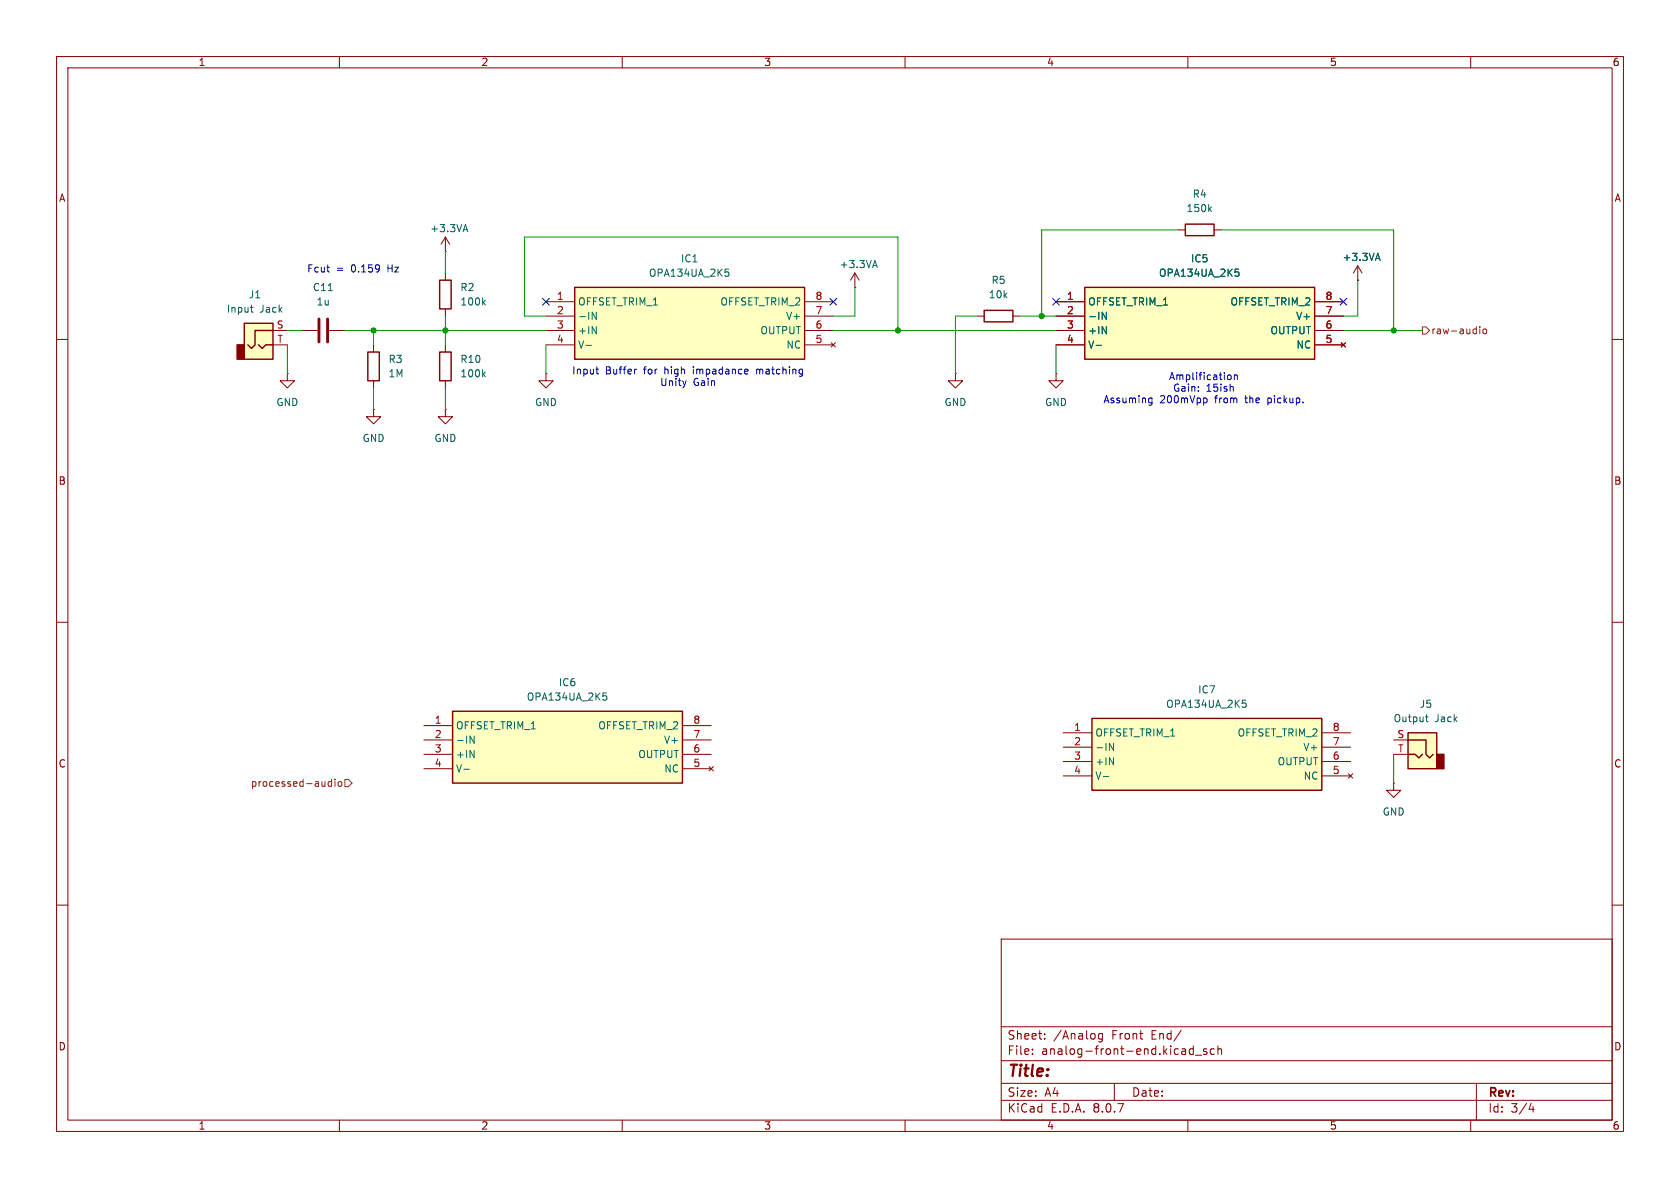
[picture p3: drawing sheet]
<svg xmlns="http://www.w3.org/2000/svg" width="297mm" height="210mm" viewBox="0 0 297 210" stroke-linecap="round" stroke-linejoin="round" font-family="sans-serif">
<g fill="none" stroke="#840000" stroke-width=".18">
<path d="M10 10h277v190h-277zM12 12h273v186h-273zM60 10v2M110 10v2M160 10v2M210 10v2M260 10v2M10 60h2M66 61v1.2M66 67.3v1.3M285 60h2M10 110h2"/>
<path d="M285 110h2M246.4 138.4v1.3h1.2l-1.2 1.3-1.3-1.3h1.3M246.4 138.4h.1M10 160h2M177 166h108v32h-108zM285 160h2M60 198v2M110 198v2M160 198v2M177 194.5h108M177 191.5h108M177 187.5h108"/>
<path d="M177 181.5h108M182.5 186.3v.1M182.5 185.5v.1M184.7 183.6v.1M184.7 182.8v.1M194.9 182.7v1.2l-.3 .3-.4-.1M194.9 182.8l-.4-.1-.3 .3v.4l.1 .2h.6M197 191.5v3M208.8 182.1l-1.3 2M210 198v2M211 184.9v1.5M211 185.5l-.5-.1-.3 .3v.4l.2 .2h.6"/>
<path d="M211.3 186.5h1.2M213.3 185.5l-.3-.1-.3 .2 .1 .2 .5 .2v.3h-.6M214.7 185.5l-.5-.1-.2 .3v.4l.1 .2h.6M215.3 185.5l.2-.1 .4 .1 .1 .9M215.3 184.9v1.5M260 198v2M261 191.5v6.5M270.7 195l-.4 1.1h.9M271 195.6v1"/>
</g>
<path d="M65 62.2h2.1v5.1h-2.1z" fill="none" stroke="#840000" stroke-width=".25"/>
<path d="M193 127h40.7v12.7h-40.7z" fill="#ffffc2"/>
<path d="M193 127h40.7v12.7h-40.7z" fill="none" stroke="#840000" stroke-width=".25"/>
<path d="M188 129.5h5M188 132.1h5M188 134.6h5M188 137.2h5M233.7 129.5h5.1M233.7 132.1h5.1M233.7 134.6h5.1M233.7 137.2h5.1M238.4 136.8l.7 .7M239.1 136.8l-.7 .7" fill="none" stroke="#840000" stroke-width=".18"/>
<path d="M195 137.3h1M196.1 131.4l.8 1.3v-1.3M196.1 133.9l.8 1.3v-1.3M219.6 123.8h.7M219.8 124.3h.3l.2 .2v.4l-.5 .1" fill="none" stroke="#006464" stroke-width=".18"/>
<path d="M248.9 129.5h5.1v6.4h-5.1z" fill="#ffffc2"/>
<path d="M254 133.4h1.3v2.5h-1.3z" fill="#840000" stroke="#840000" stroke-width=".25"/>
<path d="M248.9 129.5h5.1v6.4h-5.1zM248.9 133.4h1.3l.6 .6 .7-.6M248.9 130.8h3.2v2.6l.6 .6 .7-.6" fill="none" stroke="#840000" stroke-width=".25"/>
<path d="M246.4 130.8h2.5M246.4 133.4h2.5" fill="none" stroke="#840000" stroke-width=".18"/>
<path d="M252 126.7h.5M252.2 126.3v1.1l.3 .2" fill="none" stroke="#006464" stroke-width=".18"/>
<path d="M101.6 50.8h40.6v12.7h-40.6z" fill="#ffffc2"/>
<path d="M209.5 39.6h5.1v2.1h-5.1zM77.7 49.5h2.1v5.1h-2.1zM101.6 50.8h40.6v12.7h-40.6zM77.7 62.2h2.1v5.1h-2.1z" fill="none" stroke="#840000" stroke-width=".25"/>
<g fill="none" stroke="#840000" stroke-width=".18">
<path d="M78.7 44.5h.1M78.7 41.9v2.6M78.7 48.3v1.2M78.7 54.6v1.3M78.7 41.9l-.7 1.3M78.7 41.9l.8 1.3M96.5 53.3h5.1M96.5 55.9h5.1M96.5 58.4h5.1M142.2 53.3h5.1M142.2 55.9h5.1M142.2 58.4h5.1"/>
<path d="M151.1 50.8h.1M151.1 48.3l-.7 1.2M151.1 48.3v2.5M151.1 48.3l.8 1.2M208.3 40.6h1.2M214.6 40.6h1.3M78.7 61v1.2M78.7 67.3v1.3M96.5 66v1.3h1.3l-1.3 1.3-1.3-1.3h1.3M96.5 66h.1M96.5 61h5.1M142.2 61h5.1"/>
<path d="M146.9 60.6l.8 .7M147.7 60.6l-.8 .7"/>
</g>
<g fill="none" stroke="#006464" stroke-width=".18">
<path d="M82.3 39.7l.4 1.3M213.8 36.9l.4 .5M214.2 36.6l-.5 .4M82 40.6h.6M85.4 53.4l.4 .5M85.8 53.1l-.5 .5M104.7 55.2l.7 1.3v-1.3M104.7 57.7l.7 1.3v-1.3M128.2 47.6h.6M128.3 48.1h.3l.3 .2-.1 .5h-.5M154.4 47h.6M154.7 46l.4 1.3"/>
<path d="M85.4 66.1l.4 .5M85.8 65.8l-.5 .5M103.6 61.1h1"/>
</g>
<path d="M191.8 50.8h40.6v12.7h-40.6z" fill="#ffffc2"/>
<path d="M174 54.9h5.1v2h-5.1zM191.8 50.8h40.6v12.7h-40.6z" fill="none" stroke="#840000" stroke-width=".25"/>
<g fill="none" stroke="#840000" stroke-width=".18">
<path d="M53.3 58.4h2.8M58.2 58.4h2.8M172.7 55.9h1.3M179.1 55.9h1.2M186.7 53.3h5.1M186.7 55.9h5.1M186.7 58.4h5.1M232.4 53.3h5.1M232.4 55.9h5.1M232.4 58.4h5.1M240 49.5h.1M240 47l-.7 1.3"/>
<path d="M240 47v2.5M240 47l.8 1.3M66 72.4v1.3h1.3l-1.3 1.2-1.2-1.2h1.2M66 72.4h.1M78.7 72.4v1.3h1.3l-1.3 1.2-1.2-1.2h1.2M78.7 72.4h.1M168.9 66v1.3h1.3l-1.3 1.3-1.3-1.3h1.3M168.9 66h.1M186.7 66v1.3h1.3l-1.3 1.3-1.3-1.3h1.3M186.7 66h.1M186.7 61h5.1M232.4 61h5.1"/>
<path d="M237.1 60.6l.8 .7M237.9 60.6l-.8 .7"/>
</g>
<path d="M58 51.4h.8M194.9 55.2l.7 1.3v-1.3M194.9 57.7l.7 1.3v-1.3M218.4 47.6h.6M218.5 48.1h.3l.2 .2-.1 .5h-.4M243.3 45.7h.6M243.6 44.8l.4 1.2M193.8 61.1h.9" fill="none" stroke="#006464" stroke-width=".18"/>
<path d="M56.4 56.4v4.1M57.9 56.4v4.1" fill="none" stroke="#840000" stroke-width=".51"/>
<path d="M80 125.7h40.6v12.7h-40.6z" fill="#ffffc2"/>
<path d="M80 125.7h40.6v12.7h-40.6z" fill="none" stroke="#840000" stroke-width=".25"/>
<path d="M50.8 66v1.3h1.3l-1.3 1.3-1.3-1.3h1.3M50.8 66h.1M74.9 128.3h5.1M74.9 130.8h5.1M74.9 133.4h5.1M74.9 135.9h5.1M120.6 128.3h5.1M120.6 130.8h5.1M120.6 133.4h5.1M120.6 135.9h5.1M125.3 135.5l.8 .8M126.1 135.5l-.8 .8" fill="none" stroke="#840000" stroke-width=".18"/>
<path d="M82 136h1M83.1 130.1l.7 1.3v-1.3M83.1 132.7l.7 1.2v-1.2M106.6 122.5h.6M106.7 123h.3l.3 .2-.1 .4-.5 .2" fill="none" stroke="#006464" stroke-width=".18"/>
<path d="M43.2 57.2h5.1v6.3h-5.1z" fill="#ffffc2"/>
<path d="M41.9 61h1.3v2.5h-1.3z" fill="#840000" stroke="#840000" stroke-width=".25"/>
<path d="M43.2 57.2h5.1v6.3h-5.1zM48.3 58.4h-3.2v2.6l-.7 .6-.6-.6M45.7 61l.7 .6 .6-.6h1.3" fill="none" stroke="#840000" stroke-width=".25"/>
<g fill="none" stroke="#840000" stroke-width=".18">
<path d="M48.3 58.4h2.5M186.7 58.4h5.1M186.7 53.3h5.1M186.7 55.9h5.1M232.4 58.4h5.1M232.4 53.3h5.1M232.4 55.9h5.1M240 49.5h.1M48.3 61h2.5M186.7 61h5.1M232.4 61h5.1M237.1 60.6l.8 .7"/>
<path d="M237.9 60.6l-.8 .7"/>
</g>
<path d="M44.3 54.3h.5M44.4 55l.4 .2M194.9 55.2l.7 1.3v-1.3M194.9 57.7l.7 1.3v-1.3M218.4 47.6h.6M218.5 48.1h.3l.2 .2-.1 .5h-.4M243.3 45.7h.6M243.6 44.8l.4 1.2M193.8 61.1h.9" fill="none" stroke="#006464" stroke-width=".18"/>
<path d="M251.5 57.8h.6l.6 .6-.6 .7h-.6zM261.6 57.7v.2M261.6 58.2v.8M262.2 58.3l.2-.1 .4 .1v.5l-.1 .1-.3 .1-.2-.1zM58.6 137.7v1.3M58.6 138.2h-.3l-.3 .2 .1 .5h.5M59.2 137.7v.2M59.2 138.2v.8M59.9 138.2h.3l.2 .2v.4l-.2 .2-.3-.1-.1-.1zM61 137.8h.6l.6 .6-.6 .7h-.6z" fill="none" stroke="#725600" stroke-width=".18"/>
<g fill="none" stroke="#0000c2" stroke-width=".18">
<path d="M57.8 47.2h.5M58.1 48.1h.2M105.3 65.3h.5M105.5 65.9l.3 .2M112.5 65.3h-.2M121.3 67.3l-.3 .9M132.1 65.3l.1 .3-.6 .1M132.2 66l-.1 .1M133.8 65.3v.8M133.9 65.3l-.1 .1M203.2 71.1h.5M203.2 70.4h.5"/>
<path d="M203.7 70.4v1l-.2 .2h-.3M212.9 70.4h.4l.1 .2-.1 .5-.4 .1M217.1 66.4l.3-.1 .3 .2-.2 .6h-.3l-.1-.1M217.8 68.3l.2 .2v.7M218.2 66.4l.2-.1h.3v.8M218.2 66.3v.8"/>
</g>
<g fill="none" stroke="#009600" stroke-width=".18">
<path d="M50.8 58.4h2.5M61 58.4h35.5M66 58.4v2.6M78.7 44.5v3.8M78.7 55.9v5.1M96.5 55.9h-3.8v-14h66v16.5M147.3 58.4h39.4M151.1 50.8v5.1h-3.8M172.7 55.9h-3.8v10.1M180.3 55.9h6.4M208.3 40.6h-24.2v15.3M215.9 40.6h30.5v17.8"/>
<path d="M237.5 58.4h14M240 49.5v6.4h-2.5M50.8 61v5M66 68.6v3.8M78.7 68.6v3.8M96.5 61v5M186.7 61v5M246.4 133.4v5"/>
</g>
<path d="M95.9 52.7l1.2 1.2M97.1 52.7l-1.2 1.2M146.7 52.7l1.2 1.2M147.9 52.7l-1.2 1.2M186.1 52.7l1.2 1.2M187.3 52.7l-1.2 1.2M236.9 52.7l1.2 1.2M238.1 52.7l-1.2 1.2" fill="none" stroke="#000084" stroke-width=".18"/>
<g fill="#009600" stroke="#009600" stroke-width=".18">
<circle cx="184.1" cy="55.9" r=".46"/>
<circle cx="246.4" cy="58.4" r=".46"/>
<circle cx="158.7" cy="58.4" r=".46"/>
<circle cx="78.7" cy="58.4" r=".46"/>
<circle cx="66" cy="58.4" r=".46"/>
</g>
<text font-size="2.8" fill="#840000" x="178" y="190.9">Title:</text>
<g font-size="2.1" fill="#840000">
<text x="178" y="184">Sheet:</text>
<text x="186.2" y="184">/Analog</text>
<text x="196.6" y="184">Front</text>
<text x="203.7" y="184">End/</text>
<text x="178" y="186.7">File:</text>
<text x="184.1" y="186.7">analog-front-end.kicad_sch</text>
<text x="178" y="196.9">KiCad</text>
<text x="178" y="194.1">Size:</text>
<text x="184.7" y="194.1">A4</text>
<text x="185.7" y="196.9">E.D.A.</text>
<text x="193.3" y="196.9">8.0.7</text>
<text x="200" y="194.1">Date:</text>
<text x="263" y="194.3">Rev:</text>
<text x="263" y="196.9">Id:</text>
<text x="267.1" y="196.9">3/4</text>
</g>
<g font-size="1.8" fill="#840000">
<text x="35" y="11.9">1</text>
<text x="85" y="11.9">2</text>
<text x="135" y="11.9">3</text>
<text x="185" y="11.9">4</text>
<text x="235" y="11.9">5</text>
<text x="285" y="11.9">6</text>
<text x="10.3" y="35.9">A</text>
<text x="285.3" y="35.9">A</text>
<text x="10.3" y="85.9">B</text>
<text x="285.3" y="85.9">B</text>
<text x="10.3" y="135.9">C</text>
<text x="285.3" y="135.9">C</text>
<text x="10.3" y="185.9">D</text>
<text x="285.3" y="185.9">D</text>
<text x="35" y="199.9">1</text>
<text x="85" y="199.9">2</text>
<text x="135" y="199.9">3</text>
<text x="185" y="199.9">4</text>
<text x="235" y="199.9">5</text>
<text x="285" y="199.9">6</text>
</g>
<g font-size="1.8" fill="#006464">
<text x="210.7" y="35.2">R4</text>
<text x="76" y="41.2">+3.3VA</text>
<text x="209.7" y="37.7">150k</text>
<text x="120.3" y="46.6">IC1</text>
<text x="148.3" y="47.6">+3.3VA</text>
<text x="210.4" y="46.6">IC5</text>
<text x="237.2" y="46.3">+3.3VA</text>
<text x="43.9" y="52.9">J1</text>
<text x="55.2" y="51.7">C11</text>
<text x="81.3" y="51.7">R2</text>
<text x="114.6" y="49.1">OPA134UA_2K5</text>
<text x="174.7" y="52.9">10k</text>
<text x="175.2" y="50.4">R5</text>
<text x="204.8" y="49.1">OPA134UA_2K5</text>
<text x="40" y="55.5">Input</text>
<text x="45.9" y="55.5">Jack</text>
<text x="55.9" y="54.2">1u</text>
<text x="81.3" y="54.2">100k</text>
<text x="102.1" y="54.2">OFFSET_TRIM_1</text>
<text x="102.1" y="56.7">-IN</text>
<text x="102.1" y="59.3">+IN</text>
<text x="127.3" y="54.2">OFFSET_TRIM_2</text>
<text x="134.3" y="59.3">OUTPUT</text>
<text x="138.9" y="56.7">V+</text>
<text x="192.3" y="54.2">OFFSET_TRIM_1</text>
<text x="192.3" y="56.7">-IN</text>
<text x="192.3" y="59.3">+IN</text>
<text x="217.4" y="54.2">OFFSET_TRIM_2</text>
<text x="224.5" y="59.3">OUTPUT</text>
<text x="229" y="56.7">V+</text>
<text x="68.6" y="64.4">R3</text>
<text x="81.3" y="64.4">R10</text>
<text x="102.1" y="61.8">V-</text>
<text x="138.9" y="61.8">NC</text>
<text x="192.3" y="61.8">V-</text>
<text x="229.1" y="61.8">NC</text>
<text x="48.8" y="72">GND</text>
<text x="68.6" y="66.9">1M</text>
<text x="81.3" y="66.9">100k</text>
<text x="94.5" y="72">GND</text>
<text x="166.9" y="72">GND</text>
<text x="184.7" y="72">GND</text>
<text x="64" y="78.3">GND</text>
<text x="76.7" y="78.3">GND</text>
<text x="93" y="124.1">OPA134UA_2K5</text>
<text x="98.7" y="121.5">IC6</text>
<text x="206.1" y="125.3">OPA134UA_2K5</text>
<text x="211.7" y="122.8">IC7</text>
<text x="250.9" y="125.3">J5</text>
<text x="80.5" y="129.1">OFFSET_TRIM_1</text>
<text x="80.5" y="131.7">-IN</text>
<text x="105.7" y="129.1">OFFSET_TRIM_2</text>
<text x="117.3" y="131.7">V+</text>
<text x="193.5" y="130.4">OFFSET_TRIM_1</text>
<text x="218.7" y="130.4">OFFSET_TRIM_2</text>
<text x="246.3" y="127.9">Output</text>
<text x="253.7" y="127.9">Jack</text>
<text x="80.5" y="134.2">+IN</text>
<text x="80.5" y="136.8">V-</text>
<text x="112.7" y="134.2">OUTPUT</text>
<text x="117.3" y="136.8">NC</text>
<text x="193.5" y="132.9">-IN</text>
<text x="193.5" y="135.5">+IN</text>
<text x="225.8" y="135.5">OUTPUT</text>
<text x="230.3" y="132.9">V+</text>
<text x="193.5" y="138">V-</text>
<text x="230.4" y="138">NC</text>
<text x="244.3" y="144.4">GND</text>
</g>
<g font-size="1.8" fill="#0000c2">
<text x="54.2" y="48.4">Fcut</text>
<text x="59.4" y="48.4">=</text>
<text x="62.2" y="48.4">0.159</text>
<text x="68.8" y="48.4">Hz</text>
<text x="101.1" y="66.4">Input</text>
<text x="107" y="66.4">Buffer</text>
<text x="113.9" y="66.4">for</text>
<text x="116.6" y="68.4">Unity</text>
<text x="117.8" y="66.4">high</text>
<text x="122.6" y="68.4">Gain</text>
<text x="123" y="66.4">impadance</text>
<text x="134.4" y="66.4">matching</text>
<text x="195" y="71.5">Assuming</text>
<text x="205" y="71.5">200mVpp</text>
<text x="206.6" y="67.4">Amplification</text>
<text x="207.3" y="69.4">Gain:</text>
<text x="213.2" y="69.4">15ish</text>
<text x="214.9" y="71.5">from</text>
<text x="220.4" y="71.5">the</text>
<text x="224.6" y="71.5">pickup.</text>
</g>
<g font-size="1.8" fill="#a90000">
<text x="98.4" y="53.1">1</text>
<text x="144.1" y="53.1">8</text>
<text x="188.5" y="53.1">1</text>
<text x="234.2" y="53.1">8</text>
<text x="48.8" y="58.2">S</text>
<text x="98.4" y="55.6">2</text>
<text x="98.4" y="58.2">3</text>
<text x="144.1" y="58.2">6</text>
<text x="144.1" y="55.6">7</text>
<text x="188.5" y="55.6">2</text>
<text x="188.5" y="58.2">3</text>
<text x="234.2" y="58.2">6</text>
<text x="234.2" y="55.6">7</text>
<text x="48.9" y="60.7">T</text>
<text x="98.4" y="60.7">4</text>
<text x="144.1" y="60.7">5</text>
<text x="188.5" y="60.7">4</text>
<text x="234.2" y="60.7">5</text>
<text x="76.8" y="128">1</text>
<text x="76.8" y="130.6">2</text>
<text x="122.5" y="130.6">7</text>
<text x="122.5" y="128">8</text>
<text x="189.8" y="129.3">1</text>
<text x="189.8" y="131.8">2</text>
<text x="235.5" y="131.8">7</text>
<text x="235.5" y="129.3">8</text>
<text x="246.9" y="130.6">S</text>
<text x="76.8" y="133.1">3</text>
<text x="76.8" y="135.6">4</text>
<text x="122.5" y="135.6">5</text>
<text x="122.5" y="133.1">6</text>
<text x="189.8" y="134.4">3</text>
<text x="189.8" y="136.9">4</text>
<text x="235.5" y="136.9">5</text>
<text x="235.5" y="134.4">6</text>
<text x="247.1" y="133.1">T</text>
</g>
<g font-size="1.8" fill="#725600">
<text x="252.9" y="59.3">raw-audio</text>
<text x="44.2" y="139.3">processed-audio</text>
</g>
</svg>
